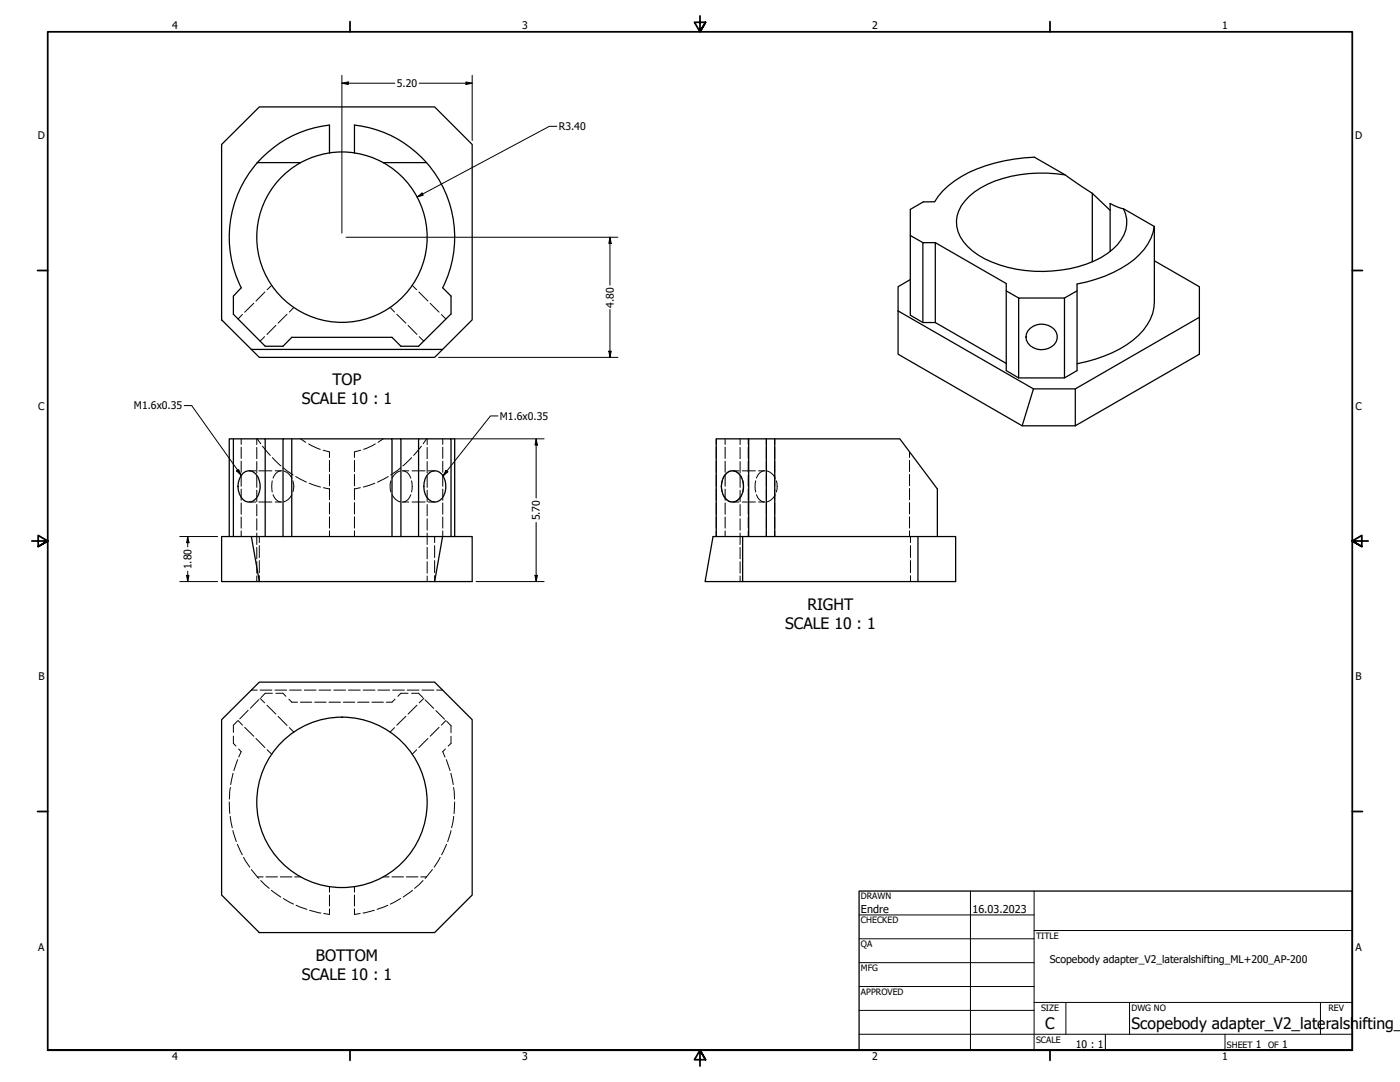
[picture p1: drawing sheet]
<svg xmlns="http://www.w3.org/2000/svg" width="559mm" height="432mm" viewBox="0 0 559 432" stroke-linecap="round" stroke-linejoin="round" font-family="sans-serif">
<!-- layer: Hidden (ANSI) -->
<g fill="none" stroke="#000" stroke-width=".4">
<path d="M105.7 116.5l-3.5 3.6M108.5 113.9l-1.9 1.7M164.5 113.9l1.8 1.7M167.2 116.5l3.6 3.6M96.8 125.5l-1.8 1.8M101.3 121l-3.6 3.6M105.6 134.4l-1.8 1.7M110.1 129.9l-3.5 3.6M114.6 125.4l-3.6 3.6M117.3 122.7l-1.8 1.8M155.7 122.7l1.8 1.8M158.4 125.4l3.6 3.6"/>
<path d="M162.9 129.9l3.5 3.6M167.3 134.4l1.9 1.7M171.7 121l3.6 3.6M176.2 125.5l1.8 1.8M96.3 175.1v2.3M96.3 178.4v4.5M102.5 175.1v2.3M102.5 178.6v4.5M102.7 175.1l1.4 2M104.8 178.1l3.1 3.6M120 175.1l2 1.4M123.2 177.2l4.6 2.1"/>
<path d="M129 179.7l2.5 .6v2.3M144 179.7l-2.5 .6v2.3M149.8 177.2l-4.6 2.1M153 175.1l-2.1 1.4M168.2 178.1l-3.1 3.6M170.2 175.1l-1.3 2M170.5 175.1v2.3M170.5 178.6v4.5M176.7 175.1v2.3M176.7 178.4v4.5M285.9 175.1v2.3M285.9 178.4v4.5"/>
<path d="M289.4 175.1v2.3M289.4 178.4v4.5M295.4 175.1v2.3M295.4 178.6v4.5M298.6 175.1v2.3M298.6 178.4v4.5M305.9 175.1v2.3M305.9 178.4v4.5M309.2 175.1v2.3M309.2 178.4v4.5M96.3 184v4.5M96.3 189.6v4.5"/>
<path d="M96.3 195.2v4.4M99.4 187.9h2.6M102.5 184.2v4.6M102.5 189.9v4.6M102.5 195.6v4.6M103.3 187.9h5.2M108.6 191.9v4.4M108.7 182.6l3.4 3.3M109 197.4v.2a4 4 0 0 0 3.1 2.7M109.9 187.9h2.6M112.1 187.9a3.8 3.8 0 0 0-3.1 2.9M113.1 186.7l3.9 2.8"/>
<path d="M113.2 188h.1a5.1 5.1 0 0 1 3.2 2.9M116.5 197.4l-.1 .2a4.9 4.9 0 0 1-3.2 2.7M116.9 191.9a6.7 6.7 0 0 1 0 4.4M118 190.2l4.3 2.2M123.4 192.8l4.6 1.6M129.1 194.6l2.4 .5M131.5 183.7v4.5M131.5 189.4v4.5M131.5 194.9v4.6M141.5 183.7v4.5M141.5 189.4v4.5M141.5 194.9v4.6"/>
<path d="M143.8 194.6l-2.3 .5M149.6 192.8l-4.6 1.6M154.9 190.2l-4.2 2.2M156 191.9a7.9 7.9 0 0 0 0 4.4M156.5 197.4l.1 .2a4.9 4.9 0 0 0 3.2 2.7M159.8 188h-.2a5.2 5.2 0 0 0-3.1 2.9M159.9 186.7l-3.9 2.8M160.5 187.9h2.6M160.8 187.9a3.8 3.8 0 0 1 3.2 2.9M164 197.4l-.1 .2a3.8 3.8 0 0 1-3.1 2.7M164.3 191.9l.2 2.2-.2 2.2M164.3 182.6l-3.5 3.3"/>
<path d="M164.5 187.9h5.2M170.5 184.2v4.6M170.5 189.9v4.6M170.5 195.6v4.6M170.9 187.9h2.6M176.7 184v4.5M176.7 189.6v4.5M176.7 195.2v4.4M285.9 184v4.5M285.9 189.6v4.5M285.9 195.2v4.4M288.2 191.9l-.2 1.5 .2 2.9"/>
<path d="M288.6 197.4a4.7 4.7 0 0 0 3.2 2.9M289.4 184v4.5M289.4 189.6v4.5M289.4 195.2v4.4M291.8 188a4.1 4.1 0 0 0-3.2 2.8M292.4 187.9h2.6M292.9 188a4.5 4.5 0 0 1 3.2 2.8M295.4 184.2v4.6M295.4 189.9v4.6M295.4 195.6v4.6M296.1 197.4a4.5 4.5 0 0 1-3.2 2.9M296.3 187.9h5.2"/>
<path d="M296.5 191.9a7.9 7.9 0 0 1 0 4.4M298.6 184v4.5M298.6 189.6v4.5M298.6 195.2v4.4M301.6 191.9l-.2 2.2 .2 2.2M301.9 197.4l.1 .2a3.8 3.8 0 0 0 3.1 2.7M302.8 187.9h2.6M305.1 187.9a3.8 3.8 0 0 0-3.2 2.9M305.9 184v4.5M305.9 189.6v4.5M305.9 195.2v4.4M306.2 188h.1a5.2 5.2 0 0 1 3.1 2.9"/>
<path d="M309.2 184v4.5M309.2 189.6v4.5M309.2 195.2v4.4M309.4 197.4a5.1 5.1 0 0 1-3.2 2.9M309.9 191.9a7.9 7.9 0 0 1 0 4.4M363 180.3v2.3M363 183.7v4.5M363 189.4v4.5M363 194.9v4.6M96.3 200.7v4.5M96.3 206.3v4.5M96.3 211.9v2.2"/>
<path d="M99.4 200.3h2.6M102.5 201.4v4.5M102.5 207v4.6M102.5 212.7v4.6M102.5 218.4v4.6M103.3 200.3h5.2M103.5 214.1v2.4M103.5 217.7v4.8M109.9 200.3h2.6M131.5 200.6v4.5M131.5 206.2v4.6M131.5 211.8v2.3"/>
<path d="M141.5 200.6v4.5M141.5 206.2v4.6M141.5 211.8v2.3M160.5 200.3h2.6M164.5 200.3h5.2M170.5 201.4v4.5M170.5 207v4.6M170.5 212.7v4.6M170.5 218.4v4.6M170.9 200.3h2.6M173.5 214.1v2.4M173.5 217.7v4.8"/>
<path d="M176.7 200.7v4.5M176.7 206.3v4.5M176.7 211.9v2.2M285.9 200.7v4.5M285.9 206.3v4.5M285.9 211.9v2.2M289.4 200.7v4.5M289.4 206.3v4.5M289.4 211.9v2.2M292.4 200.3h2.6M295.4 201.4v4.5M295.4 207v4.6"/>
<path d="M295.4 212.7v4.6M295.4 218.4v4.6M296.3 200.3h5.2M298.6 200.7v4.5M298.6 206.3v4.5M298.6 211.9v2.2M302.8 200.3h2.6M305.9 200.7v4.5M305.9 206.3v4.5M305.9 211.9v2.2M309.2 200.7v4.5M309.2 206.3v4.5"/>
<path d="M309.2 211.9v2.2M363 200.6v4.5M363 206.2v4.6M363 211.8v2.3M363.4 214.1v2.4M363.4 217.7v4.8M102.5 224.2v4.5M102.5 229.9v2.2M103.5 223.7v4.8M103.5 229.7v2.4M170.5 224.2v4.5M170.5 229.9v2.2"/>
<path d="M173.5 223.7v4.8M173.5 229.7v2.4M295.4 224.2v4.5M295.4 229.9v2.2M363.4 223.7v4.8M363.4 229.7v2.4M100.3 275.4h2.4M103.3 279.2l-3.4 3.4M103.8 278.7l1.8 1.8M103.8 275.4h4.7M108.7 276.7h-2.8l-1.7 1.7M109.7 275.4h4.7"/>
<path d="M110.1 276.7h2.9l1.1 1.2M115.3 279l1.2 1.2h2.2M115.6 275.4h4.7M121.5 275.4h4.7M127.3 275.4h4.7M133.2 275.4h4.7M139.1 275.4h4.7M145 275.4h4.7M150.8 275.4h4.7M156.7 275.4h4.7M157.7 279l-1.2 1.2h-2.3M162.6 275.4h4.7"/>
<path d="M162.9 276.7h-2.9l-1.2 1.2M164.3 276.7h2.8l1.7 1.7M168.5 275.4h4.7M169.2 278.7l-1.9 1.8M169.7 279.3l3.4 3.4M174.3 275.4h2.4M93.2 293.8v2.9l1 1.1M94.8 287.7l-1.6 1.7v2.9M95 287.5l1.8 1.9M95.2 298.9l1.1 1.1-1 2.1M97.7 290.3l3.6 3.5M99.1 283.5l-3.4 3.4"/>
<path d="M102.2 294.7l3.5 3.6M106.6 281.4l3.5 3.6M106.6 299.2l1.9 1.8M111 285.9l3.6 3.6M115.5 290.4l1.8 1.8M119.9 280.2h4.6M125.6 280.2h4.6M131.3 280.2h4.6M137 280.2h4.6M142.7 280.2h4.6M148.5 280.2h4.5M157.5 290.4l-1.8 1.8"/>
<path d="M162 285.9l-3.6 3.5M166.3 299.2l-1.8 1.8M166.4 281.4l-3.5 3.6M170.8 294.7l-3.6 3.6M174 283.6l3.4 3.4M175.3 290.3l-3.6 3.5M177.8 298.9l-1.1 1.1 .9 2.1M178 287.5l-1.8 1.9M178.3 287.8l1.7 1.8v2.8M180 293.8v2.9l-1.1 1.1M91.9 314.3l-.3 4.6M93 308.6l-.9 4.5"/>
<path d="M94.9 303.1l-1.6 4.4M178.1 303.1l1.5 4.4M180 308.6l.9 4.5M181 314.3l.4 4.6M91.5 320l.3 4.6M91.9 325.8l.8 4.5M93 331.5l1.3 4.4M94.7 336.9l2 4.2M178.2 336.9l-1.9 4.2M180 331.5l-1.3 4.4M181.1 325.8l-.8 4.5M181.5 320l-.3 4.7"/>
<path d="M97.2 342.1l2.5 4M100.3 347l3 3.5M102.7 349.9h2.3M104.1 351.4l3.3 3.1M106.2 349.9h4.5M108.3 355.3l3.8 2.7M111.9 349.9h4.6M113.1 358.6l4.1 2.2M117.7 349.9h2.3M131.5 353.8v2.2M131.5 357.2v4.4M141.5 353.8v2.2"/>
<path d="M141.5 357.2v4.4M153 349.9h2.3M156.5 349.9h4.5M159.9 358.6l-4.1 2.2M162.2 349.9h4.6M164.7 355.3l-3.8 2.7M168 349.9h2.2M168.8 351.4l-3.3 3.1M172.6 347l-2.9 3.6M175.7 342.1l-2.4 4M118.2 361.3l4.3 1.6M123.6 363.3l4.5 1.1"/>
<path d="M131.5 362.7v2.2l-2.3-.3M141.5 362.7v2.2l2.3-.3M149.4 363.3l-4.5 1.1M154.8 361.3l-4.3 1.6"/>
</g>
<!-- layer: Visible (ANSI) -->
<g fill="none" stroke="#000" stroke-width=".51">
<path d="M88.5 57.7l15-15h70l15 15v69.9l-11.8 11.8h-76.4l-11.8-11.8zM141.5 49.9a44.6 44.6 0 0 1 28.7 15h-17.2a33.7 33.7 0 0 0-11.5-3.9zM102.7 64.9a45.1 45.1 0 0 0-6.4 50l-3.1 3.3v7.2l12.7 12.8h7.1l3.5-3.6h40l3.5 3.6h7.1l12.9-12.9v-7.1l-3.3-3.3a45 45 0 0 0-6.4-50M104.8 62.7a44.5 44.5 0 0 1 26.7-12.8v11.1a36.6 36.6 0 0 0-11.5 3.9h-17.3zM120 64.9a34 34 0 0 0-9.7 51.5 34 34 0 0 0 52.4 0 34 34 0 0 0-9.7-51.5M131.5 61l5-.4 5 .4M425.1 69.8l-12.2-7.1a64.2 64.2 0 0 0-29.2 7.8 29.4 29.4 0 0 0-10.6 10l-4.6 .1-5.2 3v42.2l5.1 2.9h4.9l28.3 16.3M436 77.2l-10.9-7.4a52.8 52.8 0 0 0-33.7 5.2 17.7 17.7 0 0 0-9.6 13.3 14.8 14.8 0 0 0 6.4 11.8 45.5 45.5 0 0 0 28.3 8.2 46.6 46.6 0 0 0 25.5-7.1 15.8 15.8 0 0 0 7.7-13.8l-1.3-4.1-2.7-.8-2.6-1.3v19.2M436 77.2v27.3M436 77.2l7.1 6.7M363.3 94l5.1 2.8M373.3 96.8h-4.9v31.9"/>
<path d="M448.4 83.3l12.3 7.1M460.7 90.4l.1 30.1a21.4 21.4 0 0 1-11 17 56 56 0 0 1-19.9 7.7M460.7 90.4a23.6 23.6 0 0 1-13.4 16.8 53.6 53.6 0 0 1-17.4 6.1v34.6l-5 2.9h-18.3l-5-2.9v-34.7l-28.3-16.4v31.9M363.3 111.6l-4.8 2.8v9.7M401.6 116.1l5 2.8M429.9 116.1l-5 2.8M460.8 104.1l17.9 10.3v12.2l-49.5 28.6h-16.7l-54-31.1M100.3 139.4l3.2 3.2h70l3.2-3.2M358.5 124.1v17.3l49.5 28.5M411.2 131a7 7 0 0 1 10.4 1.6 5 5 0 0 1-4.7 6.8 5.6 5.6 0 0 1-7.2-6.2l.6-1.2zM478.7 126.6v14.8l-49.5 28.5v-14.7M406.6 150.8v-31.9h18.3v31.9"/>
<path d="M412.5 155.2l-4.5 14.7h21.2M93.2 175.1h-1.7v39M105.9 175.1h7.1M116.5 175.1v39M156.5 175.1h3.5v39M160 175.1h7.1M180 175.1h1.5v39M298.8 175.1h7.1M309.2 175.1h50l14.9 20v19M97 188.8a3.7 3.7 0 0 1 6 1.6 7.7 7.7 0 0 1-1.7 9.4 3.8 3.8 0 0 1-5.7-2.7 7.8 7.8 0 0 1 1.4-8.3zM171.2 188.8a3.6 3.6 0 0 1 5.9 1.6 7.8 7.8 0 0 1-1.6 9.4 3.9 3.9 0 0 1-5.8-2.7 8 8 0 0 1 1.5-8.3zM290 188.8a3.6 3.6 0 0 1 5.9 1.6 7.1 7.1 0 0 1-2.7 9.9 4.7 4.7 0 0 1-5.1-4.7 7.8 7.8 0 0 1 1.9-6.8z"/>
<path d="M93.2 214.1v-39h12.7v39M100.3 214.1l3.2 18M113 214.1v-39h43.5v39M167.1 214.1v-39h12.9v39M176.7 214.1l-3.2 18h15v-18h-100v18h85M285.9 214.1v-39h12.9v39M296.4 214.1v18h70M305.9 214.1v-39h3.3v39M366.4 214.1v18h15v-18h-96.8l-3.2 18h15M88.5 287.2l15-15h70l15 15v70l-15 15h-70l-15-15z"/>
<circle cx="136.5" cy="320.2" r="34"/>
</g>
<!-- layer: Border (ANSI) -->
<g fill="none" stroke="#000" stroke-width=".7">
<path d="M139.7 8.6v4.1M279.4 6.3v6.4l-2.2-3.8h4.4l-2.2 3.8 2.2-3.8M419.1 8.6v4.1M15 107.9h4M539.8 107.9h4M12.7 215.9h6.3l-3.8-2.2v4.4l3.8-2.2-3.8 2.2M546.1 215.9h-6.3l3.8-2.2v4.4l-3.8-2.2 3.8 2.2M15 323.8h4M539.8 323.8h4M19 419.1v-406.4h520.8v406.4h-520.8h520.8M139.7 419.1v4.1M419.1 419.1v4.1"/>
<path d="M281.6 422.9l-2.2-3.8 2.2 3.8h-4.4l2.2-3.8v6.3"/>
</g>
<!-- layer: Title (ANSI) -->
<g fill="none" stroke="#000" stroke-width=".4">
<path d="M387.3 355.6v63.5M412.7 355.6v63.5M342.9 365.1h69.8M342.9 374.6h69.8M412.7 371.3h127.1M342.9 384.2h69.8M342.9 393.7h69.8M342.9 412.7h196.9M342.9 403.2h69.8M412.7 400h127.1M425.4 400v12.7M441.2 412.7v6.4"/>
<path d="M450.8 400v12.7M488.9 412.7v6.4M527 400v12.7"/>
</g>
<path d="M342.9 355.6h196.9v63.5h-196.9z" fill="none" stroke="#000" stroke-width=".51"/>
<!-- layer: Dimension (ANSI) -->
<g fill="none" stroke="#000" stroke-width=".4">
<path d="M136.5 33.2l2.5-.5v1zM136.5 33.2h21.1M136.5 30v63M167.3 33.2h21.2M186 32.7l2.5 .5-2.5 .5zM188.5 30v26.1M222.2 50.4h-2.9l-52.8 28.2M166.5 78.6l2-1.6 .4 .9zM138.1 94.7h108.5M243.5 94.7l.5 2.5h-1zM243.5 94.7v19.1M243.5 123.5v19.1"/>
<path d="M175.1 142.6h71.5M243 140.1h1l-.5 2.5zM73.5 161.9h3l19.8 27.8M181.6 175.1h35.6M198.8 166h-3l-19 23.9M214 175.1l.5 2.5h-.9zM214 175.1v23.7M94.4 188l.8-.6 1.1 2.3zM178 187.7l.8 .6-2 1.6zM71.8 214.1h15.1M74.9 214.1l.5 2.5h-.9zM74.9 214.1v4.1"/>
<path d="M214 208.5v23.6M71.8 232.1h15.1M74.5 229.6h.9l-.5 2.5zM74.9 228v4.1M190.1 232.1h27.1M213.6 229.6h.9l-.5 2.5z"/>
</g>
<g fill="#000">
<path d="M136.5 33.2l2.5-.5v1z" fill-rule="evenodd"/>
<path d="M186 32.7l2.5 .5-2.5 .5z" fill-rule="evenodd"/>
<path d="M166.5 78.6l2-1.6 .4 .9z" fill-rule="evenodd"/>
<path d="M243.5 94.7l.5 2.5h-1z" fill-rule="evenodd"/>
<path d="M243 140.1h1l-.5 2.5z" fill-rule="evenodd"/>
<path d="M214 175.1l.5 2.5h-.9z" fill-rule="evenodd"/>
<path d="M94.4 188l.8-.6 1.1 2.3z" fill-rule="evenodd"/>
<path d="M178 187.7l.8 .6-2 1.6z" fill-rule="evenodd"/>
<path d="M74.9 214.1l.5 2.5h-.9z" fill-rule="evenodd"/>
<path d="M74.5 229.6h.9l-.5 2.5z" fill-rule="evenodd"/>
<path d="M213.6 229.6h.9l-.5 2.5z" fill-rule="evenodd"/>
</g>
<g font-size="6.3">
<text x="132.7" y="153.8">TOP</text>
<text x="120.5" y="161.4">SCALE 10 : 1</text>
<text x="322.3" y="243.3">RIGHT</text>
<text x="313.4" y="250.8">SCALE 10 : 1</text>
<text x="126.1" y="383.3">BOTTOM</text>
<text x="120.5" y="390.9">SCALE 10 : 1</text>
<text x="417.2" y="410.6">C</text>
<text x="451.6" y="410.7">Scopebody adapter_V2_lateralshifting_</text>
</g>
<g font-size="4.3">
<text x="343.7" y="364.3">Endre</text>
<text x="388.1" y="364.3">16.03.2023</text>
</g>
<g font-size="4.2">
<text x="68.7" y="11.7">4</text>
<text x="208.4" y="11.7">3</text>
<text x="348.1" y="11.7">2</text>
<text x="487.8" y="11.7">1</text>
<text x="158.4" y="34.7">5.20</text>
<text x="223.1" y="51.9">R3.40</text>
<text x="15.1" y="55.5">D</text>
<text x="540.9" y="55.5">D</text>
<text x="245" y="122.7" transform="rotate(-90 245 122.7)">4.80</text>
<text x="15.2" y="163.4">C</text>
<text x="53.5" y="163.4">M1.6x0.35</text>
<text x="199.5" y="167.5">M1.6x0.35</text>
<text x="541" y="163.4">C</text>
<text x="215.5" y="207.7" transform="rotate(-90 215.5 207.7)">5.70</text>
<text x="76.5" y="227.2" transform="rotate(-90 76.5 227.2)">1.80</text>
<text x="15.3" y="271.4">B</text>
<text x="541.1" y="271.4">B</text>
<text x="15.2" y="379.3">A</text>
<text x="541" y="379.3">A</text>
<text x="419" y="384.2">Scopebody adapter_V2_lateralshifting_ML+200_AP-200</text>
<text x="429.5" y="418.3">10 : 1</text>
<text x="501.3" y="418.3">1</text>
<text x="511.8" y="418.3">1</text>
<text x="68.7" y="423.2">4</text>
<text x="208.4" y="423.2">3</text>
<text x="348.1" y="423.2">2</text>
<text x="487.8" y="423.2">1</text>
</g>
<g font-size="3.5">
<text x="343.7" y="358.9">DRAWN</text>
<text x="343.7" y="368.5">CHECKED</text>
<text x="413.5" y="374.6">TITLE</text>
<text x="343.7" y="378">QA</text>
<text x="343.7" y="387.5">MFG</text>
<text x="343.7" y="397.1">APPROVED</text>
<text x="415.5" y="403.4">SIZE</text>
<text x="451.6" y="403.4">DWG NO</text>
<text x="530.3" y="403.4">REV</text>
<text x="413.5" y="416.1">SCALE</text>
<text x="489.7" y="418.3">SHEET</text>
<text x="506.2" y="418.3">OF</text>
</g>
</svg>
